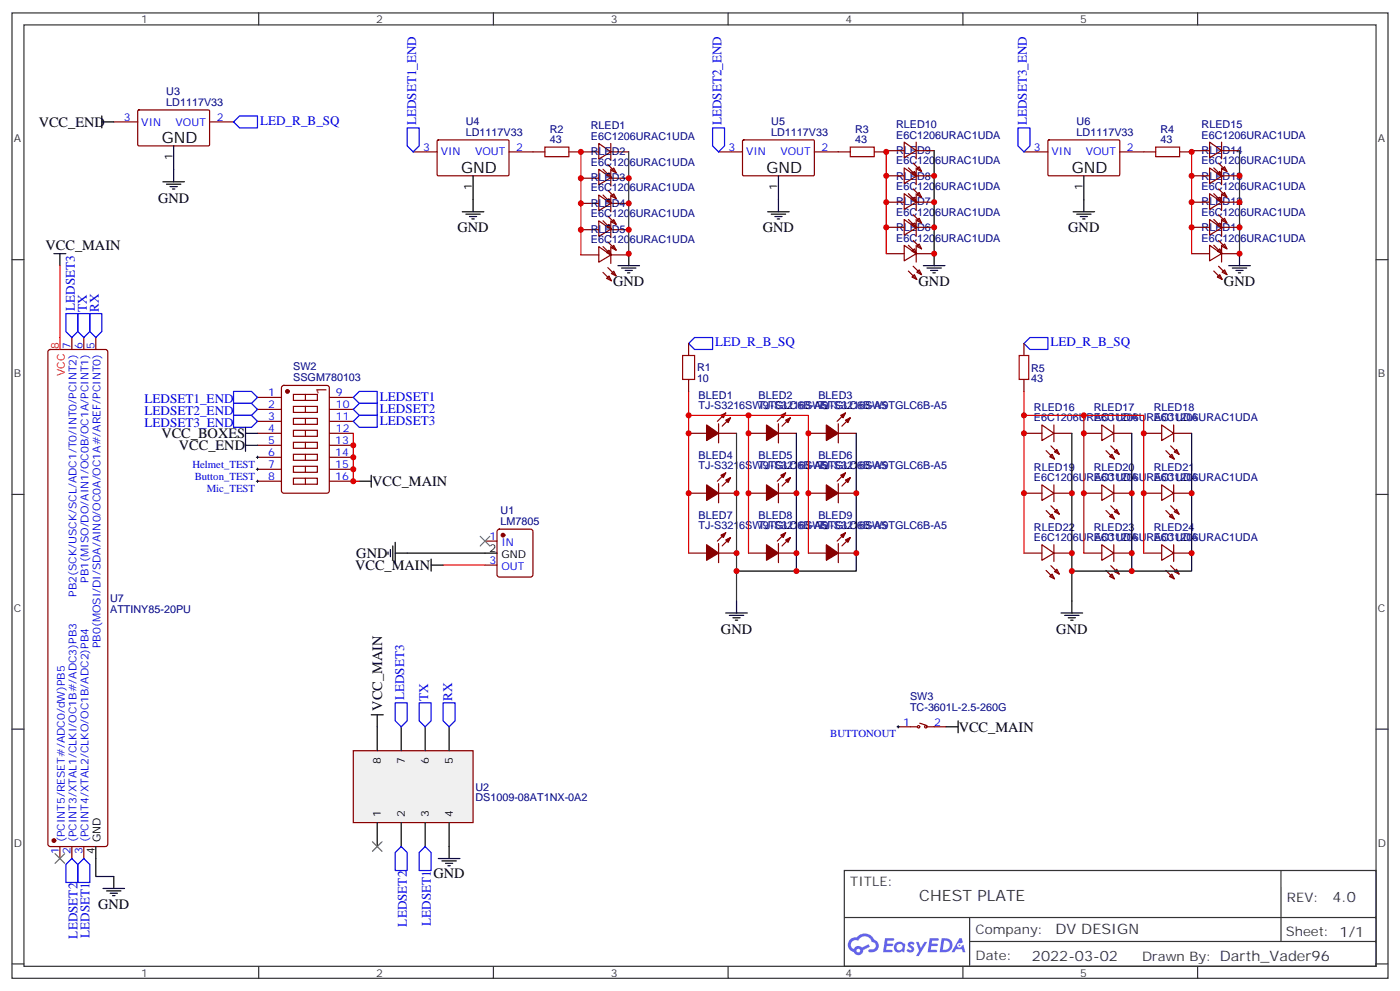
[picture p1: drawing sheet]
<svg xmlns="http://www.w3.org/2000/svg" width="412mm" height="292mm" viewBox="0 0 412 292" stroke-linecap="round" stroke-linejoin="round" font-family="sans-serif">
<g fill="none" stroke="#333" stroke-width=".35">
<path d="M3.5 3.8h405.4v284.3h-405.4zM7.1 7.3h398.2v277.3h-398.2zM76.2 3.8v3.5M145.3 3.8v3.5M214.5 3.8v3.5M283.6 3.8v3.5M352.8 3.8v3.5M3.5 76.5h3.6M405.3 76.5h3.6M3.5 145.6h3.6M405.3 145.6h3.6M3.5 214.8h3.6"/>
<path d="M405.3 214.8h3.6M248.7 256.4h156.6v28.2h-156.6zM377.3 256.4v20.9M248.7 270.2h156.5M285.6 277.3h119.6M285.6 270.2v14.2M3.5 283.9h3.6M76.2 284.6v3.5M145.3 284.6v3.5M214.5 284.6v3.5M283.6 284.6v3.5M352.8 284.6v3.5"/>
<path d="M405.3 283.9h3.6"/>
</g>
<g fill="#5487ff">
<path d="M267.7 277.6a1.22 1.22 0 0 1 1.7 .2l-.4 .6a.47 .47 0 0 0-.3-.4 .47 .47 0 0 0-.5 .2l.1 .2a1.14 1.14 0 0 1 .8 1.8 1.14 1.14 0 0 1-1.9 0l-.2-.2 .5-.6 .7 .5a.29 .29 0 0 0 .3-.3 .29 .29 0 0 0-.2-.3 1.04 1.04 0 0 1-.6-1.7z"/>
<path d="M260.7 276.3h2.4l.3 .2-.2 .5-1.8 .1-.1 .8h1.5l.3 .4-.3 .4h-1.6l-.2 1.1h1.7l.2 .3-.2 .3-2.6 .1z"/>
<path d="M273.8 276.3h2.4l.3 .2-.1 .5-1.8 .1-.2 .8h1.6l.3 .4-.4 .4h-1.6l-.1 1.1h1.7l.2 .3-.2 .3-2.6 .1z"/>
<path d="M282.6 276.3h.7l.3 1.3-.6 .3a.69 .69 0 0 0-1 .3 .69 .69 0 0 0 .4 .9 .69 .69 0 0 0 .9-.6l.5-.2 .6 2.2h-.8l-.2-.9h-1.8l-.5 .9h-.8z"/>
<path d="M269.8 277.4h.8l.6 1.8 1.1-1.8h.9l-2.6 4.2h-.8l.9-1.5z"/>
<path d="M277.4 276.3l-.6 4.2h1.3a2.11 2.11 0 0 0 2.5-2.1 2.11 2.11 0 0 0-2.5-2.1zM278.1 277.1a1.39 1.39 0 0 1 1.7 1.4 1.39 1.39 0 0 1-1.8 1.3h-.3z"/>
<path d="M263.7 277.9a1.54 1.54 0 0 0-.1 2.2 1.54 1.54 0 0 0 2.2 .1l.6 .3 .3-2.3-.2-.3h-.4a1.49 1.49 0 0 0-2.4 0zM264 278.9a.94 .94 0 0 1 1.8 0 .94 .94 0 0 1-1.8 0z"/>
<path d="M250.4 276.7a2.18 2.18 0 0 0 1.1 3.7 1.44 1.44 0 0 0 1.6 .9 1.44 1.44 0 0 0 1.2-1.4l2-1.1-.5-.7-1.9 1a1.47 1.47 0 0 0-2.4 .4 1.39 1.39 0 0 1-.7-1.9 1.39 1.39 0 0 1 2-.5 2.12 2.12 0 0 1 2.2-1.3 2.12 2.12 0 0 1 1.9 1.7 1.14 1.14 0 0 1 1.1 1.4 1.14 1.14 0 0 1-1.7 .7 .43 .43 0 0 0-.5 .4 .43 .43 0 0 0 .4 .5 1.98 1.98 0 0 0 2.5-1.2 1.98 1.98 0 0 0-1.2-2.6 3.1 3.1 0 0 0-5.3-.6l-.9 .1zM252.3 280a.55 .55 0 0 1 1.1 0 .55 .55 0 0 1-1.1 0z"/>
<circle cx="282.6" cy="278.4" r=".26"/>
</g>
<g fill="none" stroke="#870000" stroke-width=".35">
<path d="M33.5 35.9h7.1M40.6 32.6l.3-.2h20.7l.1 .3v10.1l-.3 .2-20.7-.1-.1-.3zM61.7 35.9h7.1M121.7 44.7h7.1M128.8 41.4l.3-.2 20.7 .1 .1 .3v10l-.3 .2-20.7-.1-.1-.3zM149.9 44.7h10.6M167.6 44.7h8.8M171.1 52.5h5.3M171.1 59.9h5.3M176.4 42.3l3.5 2.4-3.5 2.1zM176.4 49.9l3.5 2.4-3.5 2.1zM176.4 57.5l3.5 2.4-3.5 2.1z"/>
<path d="M177.6 49.8l2.5 2.5M177.6 57.4l2.5 2.5M178.7 51.6l.7-.7 .7 1.4zM178.7 59.2l.7-.7 .7 1.4zM179 48.4l2.5 2.5M179 56l2.5 2.5M179.9 44.7h5.3M179.9 42.3v4.9M179.9 49.9v4.9M179.9 57.5v4.9M179.9 52.5h5.3M179.9 59.9h5.3"/>
<path d="M180.1 50.2l.7-.7 .7 1.4zM180.1 57.8l.7-.7 .7 1.4zM211.7 44.7h7M218.8 41.4l.3-.2 20.6 .1 .2 .3-.1 10-.3 .2-20.6-.1-.2-.3zM239.9 44.7h10.6M257.5 44.7h3.6M261.1 59.5h5.2M261.1 51.8h5.2M261.1 44.4h5.2M266.3 57.1l3.6 2.4-3.6 2.1zM266.3 49.5l3.6 2.4-3.6 2.1zM266.3 41.9l3.6 2.4-3.6 2.2z"/>
<path d="M267.6 57l2.5 2.5M267.6 49.5l2.5 2.4M268.6 58.8l.7-.7 .8 1.4zM268.6 51.2l.7-.7 .8 1.4zM269 55.6l2.5 2.5M269 48l2.5 2.5M269.9 41.9v4.9M269.9 49.5v4.9M269.9 57.1v4.9M269.9 59.5h5.3M269.9 51.8h5.3M269.9 44.4h5.3"/>
<path d="M270.8 56.7l.7 1.4-1.4-.7zM270.8 49.1l.7 1.4-1.4-.7zM301.6 44.7h7.1M308.7 41.4l.3-.2 20.7 .1 .1 .3v10l-.3 .2-20.6-.1-.2-.3zM329.8 44.7h10.6M347.5 44.7h3.5M351 59.5h5.3M351 51.8h5.3M351 44.4h5.3M356.3 57.1l3.5 2.4-3.5 2.1zM356.3 49.5l3.5 2.4-3.5 2.1zM356.3 41.9l3.5 2.4-3.5 2.2z"/>
<path d="M357.5 57l2.5 2.5M357.5 49.5l2.5 2.4M358.6 58.8l.7-.7 .7 1.4zM359 55.6l2.4 2.5M359 48l2.4 2.5M359.3 50.5l.7 1.4-1.4-.7zM359.8 59.5h5.3M359.8 51.8h5.3M359.8 44.4h5.3M359.8 41.9v4.9M359.8 49.5v4.9M359.8 57.1v4.9"/>
<path d="M360 57.4l.7-.7 .7 1.4zM360 49.8l.7-.7 .7 1.4zM171.1 67.7h5.3M171.1 75.1h5.3M176.4 65l3.5 2.5-3.5 2.1zM176.4 72.6l3.5 2.5-3.5 2.1zM177.6 65l2.5 2.5M177.6 72.6l2.5 2.5M178.7 66.8l.7-.7 .7 1.4zM179 63.6l2.5 2.5M179 71.2l2.5 2.5M179 78.8l2.5 2.5"/>
<path d="M179.4 73.7l.7 1.4-1.4-.7zM179.9 65v5M179.9 72.6v5M179.9 67.7h5.3M179.9 75.1h5.3M180.1 65.4l.7-.7 .7 1.4zM180.1 73l.7-.7 .7 1.4zM261.1 74.7h5.2M261.1 67h5.2M266.3 72.2l3.6 2.5-3.6 2.1zM266.3 64.7l3.6 2.4-3.6 2.1zM267.6 79.8l2.5 2.5"/>
<path d="M267.6 72.2l2.5 2.5M267.6 64.6l2.5 2.5M268.6 74l.7-.7 .8 1.4zM268.6 66.4l.7-.7 .8 1.4zM269 78.4l2.5 2.5M269 70.8l2.5 2.5M269 63.2l2.5 2.5M269.9 74.7h5.3M269.9 64.7v4.9M269.9 72.2v5M269.9 67h5.3M270.1 72.6l.7-.7 .7 1.4z"/>
<path d="M270.8 64.3l.7 1.4-1.4-.7zM351 74.7h5.3M351 67h5.3M356.3 72.2l3.5 2.5-3.5 2.1zM356.3 64.7l3.5 2.4-3.5 2.1zM357.5 79.8l2.5 2.5M357.5 72.2l2.5 2.5M357.5 64.6l2.5 2.5M358.6 66.4l.7-.7 .7 1.4zM359 78.4l2.4 2.5M359 70.8l2.4 2.5M359 63.2l2.4 2.5"/>
<path d="M359.3 73.3l.7 1.4-1.4-.7zM359.8 74.7h5.3M359.8 67h5.3M359.8 64.7v4.9M359.8 72.2v5M360 72.6l.7-.7 .7 1.4zM360 65l.7-.7 .7 1.4zM21.2 99.4v3.5M24.7 99.4v3.5M28.2 99.4v3.5M177.6 80.2l2.5 2.5M178.7 82l.7-.7 .7 1.4z"/>
<path d="M180.1 80.6l.7-.7 .7 1.4zM268.6 81.6l.7-.7 .8 1.4zM270.1 80.2l.7-.7 .7 1.4zM359.3 80.9l.7 1.4-1.4-.7zM360 80.2l.7-.7 .7 1.4zM14.3 103.1l.5-.2h16.2l.5 .2 .2 .5v145l-.2 .5-.5 .2h-16.2l-.5-.2-.2-.5v-145zM202.8 101.2v3.5M202.8 111.8v3.5M301.6 101.2v3.5M301.6 111.8v3.5M202.8 127.6h5.3M211.7 127.6h5.3"/>
<path d="M211.7 124.8v5.7M213.8 121.6l-2.5 2.5M213.8 139.3l-2.5 2.4M215.2 123l-2.5 2.5M220.5 127.6h5.3M229.3 127.6h5.3M229.3 124.8v5.7M231.4 121.6l-2.4 2.5M231.4 139.3l-2.4 2.4M232.8 123l-2.4 2.5M238.1 127.6h5.3M246.9 127.6h5.3"/>
<path d="M246.9 124.8v5.7M249.1 121.6l-2.5 2.5M249.1 139.3l-2.5 2.4M250.5 123l-2.5 2.5M301.6 127.6h5.3M306.9 125.2l3.5 2.4-3.5 2.2zM308.2 132.8l2.4 2.4M309.2 134.5l.7-.7 .7 1.4zM309.6 131.3l2.4 2.5M310.4 127.6h5.3M310.4 125.2v4.9M310.6 133.1l.7-.7 .7 1.4z"/>
<path d="M319.3 127.6h5.3M324.6 125.2l3.5 2.4-3.5 2.2zM325.8 132.8l2.5 2.4M327.2 131.3l2.5 2.5M327.6 133.8l.7 1.4-1.5-.7zM328.1 127.6h5.3M328.1 125.2v4.9M328.3 133.1l.7-.7 .7 1.4zM336.9 127.6h5.3M342.2 125.2l3.5 2.4-3.5 2.2zM343.4 132.8l2.5 2.4M344.5 134.5l.7-.7 .7 1.4z"/>
<path d="M344.8 131.3l2.5 2.5M345.7 127.6h5.3M345.7 125.2v4.9M345.9 133.1l.7-.7 .7 1.4zM142.9 159.4h3.5M146.6 156.1l.5-.2h9.2l.5 .2 .2 .5v12.7l-.2 .5-.5 .2h-9.2l-.5-.3-.2-.4v-12.7zM202.8 145.3h5.3M211.7 142.5v5.6M211.7 145.3h5.3M213.8 156.9l-2.5 2.5M215.2 140.7l-2.5 2.5M215.2 158.3l-2.5 2.5"/>
<path d="M220.5 145.3h5.3M229.3 142.5v5.6M229.3 145.3h5.3M231.4 156.9l-2.4 2.5M232.8 140.7l-2.4 2.5M232.8 158.3l-2.4 2.5M238.1 145.3h5.3M246.9 142.5v5.6M246.9 145.3h5.3M249.1 156.9l-2.5 2.5M250.5 140.7l-2.5 2.5M250.5 158.3l-2.5 2.5"/>
<path d="M301.6 145.3h5.3M306.9 142.8l3.5 2.5-3.5 2.1zM308.2 150.4l2.4 2.5M309.2 152.2l.7-.8 .7 1.5zM309.6 149l2.4 2.4M310.4 142.8v4.9M310.4 145.3h5.3M310.6 150.7l.7-.7 .7 1.4zM319.3 145.3h5.3M324.6 142.8l3.5 2.5-3.5 2.1zM325.8 150.4l2.5 2.5M326.8 152.2l.8-.8 .7 1.5z"/>
<path d="M327.2 149l2.5 2.4M328.1 145.3h5.3M328.1 142.8v4.9M328.3 150.7l.7-.7 .7 1.4zM336.9 145.3h5.3M342.2 142.8l3.5 2.5-3.5 2.1zM343.4 150.4l2.5 2.5M344.5 152.2l.7-.8 .7 1.5zM344.8 149l2.5 2.4M345.7 145.3h5.3M345.7 142.8v4.9M345.9 150.7l.7-.7 .7 1.4z"/>
<path d="M142.9 166.4h3.5M202.8 162.9h5.3M211.7 160.1v5.6M211.7 162.9h5.3M220.5 162.9h5.3M229.3 160.1v5.6M229.3 162.9h5.3M238.1 162.9h5.3M246.9 160.1v5.6M246.9 162.9h5.3M301.6 162.9h5.3M306.9 160.4l3.5 2.5-3.5 2.1z"/>
<path d="M308.2 168l2.4 2.5M309.2 169.8l.7-.7 .7 1.4zM309.6 166.6l2.4 2.5M310.4 160.4v5M310.4 162.9h5.3M310.6 168.4l.7-.7 .7 1.4zM319.3 162.9h5.3M324.6 160.4l3.5 2.5-3.5 2.1zM325.8 168l2.5 2.5M327.2 166.6l2.5 2.5M327.6 169.1l.7 1.4-1.5-.7zM328.1 162.9h5.3"/>
<path d="M328.1 160.4v5M328.3 168.4l.7-.7 .7 1.4zM336.9 162.9h5.3M342.2 160.4l3.5 2.5-3.5 2.1zM343.4 168l2.5 2.5M344.5 169.8l.7-.7 .7 1.4zM344.8 166.6l2.5 2.5M345.7 162.9h5.3M345.7 160.4v5M345.9 168.4l.7-.7 .7 1.4zM17.6 249.3v3.6M21.2 249.3v3.6"/>
<path d="M24.7 249.3v3.6"/>
</g>
<g fill="#870000" stroke="#870000" stroke-width=".35">
<path d="M213.8 123.8l1.4-.8-.7 1.5z"/>
<path d="M212.4 122.3l1.4-.7-.7 1.4z"/>
<path d="M208.1 125.2l3.6 2.4-3.6 2.2z"/>
<path d="M231.4 123.8l1.4-.8-.7 1.5z"/>
<path d="M230 122.3l1.4-.7-.7 1.4z"/>
<path d="M225.8 125.2l3.5 2.4-3.5 2.2z"/>
<path d="M249.1 123.8l1.4-.8-.7 1.5z"/>
<path d="M247.6 122.3l1.5-.7-.7 1.4z"/>
<path d="M243.4 125.2l3.5 2.4-3.5 2.2z"/>
<path d="M213.8 141.4l1.4-.7-.7 1.4z"/>
<path d="M212.4 140l1.4-.7-.7 1.4z"/>
<path d="M208.1 142.8l3.6 2.5-3.6 2.1z"/>
<path d="M231.4 141.4l1.4-.7-.7 1.4z"/>
<path d="M230 140l1.4-.7-.7 1.4z"/>
<path d="M225.8 142.8l3.5 2.5-3.5 2.1z"/>
<path d="M249.1 141.4l1.4-.7-.7 1.4z"/>
<path d="M247.6 140l1.5-.7-.7 1.4z"/>
<path d="M243.4 142.8l3.5 2.5-3.5 2.1z"/>
<path d="M213.8 159l1.4-.7-.7 1.4z"/>
<path d="M212.4 157.6l1.4-.7-.7 1.4z"/>
<path d="M208.1 160.4l3.6 2.5-3.6 2.1z"/>
<path d="M231.4 159l1.4-.7-.7 1.4z"/>
<path d="M230 157.6l1.4-.7-.7 1.4z"/>
<path d="M225.8 160.4l3.5 2.5-3.5 2.1z"/>
<path d="M249.1 159l1.4-.7-.7 1.4z"/>
<path d="M247.6 157.6l1.5-.7-.7 1.4z"/>
<path d="M243.4 160.4l3.5 2.5-3.5 2.1z"/>
<circle cx="148.2" cy="157.6" r=".53"/>
<circle cx="15.9" cy="247.6" r=".53"/>
</g>
<g fill="none" stroke="#000" stroke-width=".35">
<path d="M30 35.9h3.5M30 34.1v3.6M48 53.6h6.3M49 54.3h4.3M50.1 55h2.1M50.8 55.7h.7M51.2 43v10.6M139.3 51.8v10.6M229.3 51.8v10.6M275.2 44.4v33.8M319.3 51.8v10.6M15.9 74.7h3.5"/>
<path d="M17.6 74.7v3.5M136.2 62.4h6.3M137.2 63.1h4.3M138.3 63.8h2.1M139 64.5h.7M182 78.2h6.4M183.1 79h4.2M184.1 79.7h2.2M185.2 74.7v3.5M226.1 62.4h6.4M227.2 63.1h4.2M228.2 63.8h2.2"/>
<path d="M229 64.5h.7M272 78.2h6.3M273 79h4.3M274.1 79.7h2.1M316.1 62.4h6.3M317.1 63.1h4.3M318.2 63.8h2.1M318.9 64.5h.7M361.9 78.2h6.4M363 79h4.2M364.1 79.7h2.1M365.1 74.7v3.5"/>
<path d="M184.9 80.4h.7M274.8 80.4h.7M364.8 80.4h.7M234.6 127.6v40.6h-17.6M252.2 127.6v40.6h-17.6M315.7 127.6v53M333.4 127.6v40.6h-17.7M351 127.6v40.6h-17.6M116.4 159.7v6.4M114.3 162.6v.7M115 161.9v2.1M115.7 160.8v4.2"/>
<path d="M116.4 162.9h30M217 177v3.6M213.8 180.6h6.3M214.8 181.3h4.3M215.9 182h2.1M216.6 182.7h.7M312.6 180.6h6.3M313.6 181.3h4.3M314.7 182h2.1M315.4 182.7h.7M28.2 249.3v8.9h5.3v3.5M30.3 261.7h6.4"/>
<path d="M31.4 262.4h4.2M32.5 263.1h2.1M33.2 263.8h.7"/>
</g>
<path d="M171.1 44.7v30.4M261.1 44.4v30.3M351 44.4v30.3M17.6 78.2v24.7M202.8 115.3v7h17.7v40.6M301.6 115.3v47.6M202.8 122.3v40.6M220.5 122.3h17.6v40.6M301.6 122.3h17.7v40.6M319.3 122.3h17.6v40.6M130.5 166.4h12.4" fill="none" stroke="#f00" stroke-width=".35"/>
<path d="M185.2 44.7v30.4M365.1 44.4v30.3M217 127.6v49.4" fill="none" stroke="#333" stroke-width=".35"/>
<path d="M68.8 35.9l1.8-1.8h5.2v3.6h-5.2zM119.9 37.7h3.6v5.3l-1.8 1.7-1.8-1.7zM209.9 37.7h3.5v5.3l-1.7 1.7-1.8-1.7zM299.9 37.7h3.5v5.3l-1.8 1.7-1.7-1.7zM19.4 92.4h3.5v5.2l-1.7 1.8-1.8-1.8zM202.8 101.2l1.8-1.8h5.3v3.5h-5.3zM301.6 101.2l1.8-1.8h5.3v3.5h-5.3zM21.2 252.9l1.7 1.7v5.3h-3.5v-5.3zM24.7 252.9l1.8 1.7v5.3h-3.6v-5.3z" fill="none" stroke="#00f" stroke-width=".35"/>
<path d="M16.2 251.5l2.8 2.8M19 251.5l-2.8 2.8" fill="none" stroke="#3c3" stroke-width=".35"/>
<path d="M160.5 43.3h7.1v2.8h-7.1zM250.5 43.3h7v2.8h-7zM340.4 43.3h7.1v2.8h-7.1zM201.1 104.7h3.5v7.1h-3.5zM300.2 104.7h2.8v7.1h-2.8z" fill="none" stroke="#a10000" stroke-width=".35"/>
<path d="M104.1 221.1h35.2v21.2h-35.2z" fill="#f0f0f0" stroke="#870000" stroke-width=".35"/>
<g fill="none" stroke="#000" stroke-width=".35">
<path d="M72.3 131.2h3.5M72.3 125.9v7M72.3 127.6h3.5M109.4 140v3.5M105.8 141.7h3.6M127 166.4h3.5M127 164.7v3.5M109.4 210.5h3.5M111.1 210.5v10.6M118.2 214.1v7M125.2 214.1v7M132.3 214.1v7"/>
<path d="M278.7 214.1h3.5M282.2 212.3v3.5M111.1 242.3v7M118.2 242.3v7M125.2 242.3v7M129.1 252.9h6.4M130.2 253.6h4.2M131.2 254.3h2.1M131.9 255h.7M132.3 242.3v10.6"/>
</g>
<path d="M141.5 158l2.8 2.8M144.3 158l-2.8 2.8M109.7 247.9l2.8 2.9M112.5 247.9l-2.8 2.9" fill="none" stroke="#3c3" stroke-width=".35"/>
<g fill="none" stroke="#870000" stroke-width=".35">
<path d="M75.8 117.1h7.1M83.1 113.7l.5-.2h12.7l.7 .5v30.6l-.4 .6-13 .1-.6-.5-.1-30.6zM86.4 119.7h7.1v1.8h-7.1zM86.4 116.2h7.1v1.7h-7.1zM90 116.2v1.7M90 119.7v1.8M97 117.1h7.1M75.8 120.6h7.1M75.8 124.1h7.1M75.8 127.6h7.1M75.8 131.2h7.1M75.8 134.7h7.1"/>
<path d="M75.8 138.2h7.1M86.4 123.2h7.1v1.8h-7.1zM86.4 126.8h7.1v1.7h-7.1zM86.4 130.3h7.1v1.7h-7.1zM86.4 133.8h7.1v1.8h-7.1zM86.4 137.3h7.1v1.8h-7.1zM90 123.2v1.8M90 126.8v1.7M90 130.3v1.7M90 133.8v1.8M90 137.3v1.8M97 120.6h7.1"/>
<path d="M97 124.1h7.1M97 127.6h7.1M97 131.2h7.1M97 134.7h7.1M97 138.2h7.1M75.8 141.7h7.1M86.4 140.9h7.1v1.7h-7.1zM90 140.9v1.7M97 141.7h7.1M264.6 214.1h5.6M270.9 213l2.1 .7M273 214.1h5.7"/>
<circle cx="270.6" cy="214.1" r=".35"/>
<circle cx="272.7" cy="214.1" r=".35"/>
</g>
<circle cx="84.7" cy="115.3" r=".53" fill="#870000" stroke="#870000" stroke-width=".35"/>
<path d="M75.5 138.2h.7M75.5 134.7h.7M75.8 134.3v.7M75.8 137.9v.7M75.5 141.7h.7M75.8 141.4v.7M264.2 214.1h.7M264.6 213.7v.7" fill="none" stroke="#000" stroke-width=".29"/>
<g fill="none" stroke="#00f" stroke-width=".35">
<path d="M22.9 92.4h3.6v5.2l-1.8 1.8-1.8-1.8zM26.5 92.4h3.5v5.2l-1.8 1.8-1.7-1.8zM68.8 115.3h5.3l1.7 1.8-1.7 1.7h-5.3zM68.8 118.8h5.3l1.7 1.8-1.7 1.7h-5.3zM104.1 117.1l1.7-1.8h5.3v3.5h-5.3zM68.8 122.3h5.3l1.7 1.8-1.7 1.8h-5.3zM104.1 120.6l1.7-1.8h5.3v3.5h-5.3zM104.1 124.1l1.7-1.8h5.3v3.6h-5.3zM116.4 207h3.5v5.3l-1.7 1.8-1.8-1.8zM123.5 207h3.5v5.3l-1.8 1.8-1.7-1.8zM130.5 207h3.6v5.3l-1.8 1.8-1.8-1.8zM118.2 249.3l1.7 1.8v5.3h-3.5v-5.3z"/>
<path d="M125.2 249.3l1.8 1.8v5.3h-3.5v-5.3z"/>
</g>
<path d="M104.1 127.6v14.1h1.7" fill="none" stroke="#f00" stroke-width=".35"/>
<g fill="#c00">
<circle cx="171.1" cy="52.5" r=".88"/>
<circle cx="171.1" cy="59.9" r=".88"/>
<circle cx="171.1" cy="67.7" r=".88"/>
<circle cx="185.2" cy="52.5" r=".88"/>
<circle cx="185.2" cy="59.9" r=".88"/>
<circle cx="185.2" cy="67.7" r=".88"/>
<circle cx="261.1" cy="67" r=".88"/>
<circle cx="261.1" cy="59.5" r=".88"/>
<circle cx="261.1" cy="51.8" r=".88"/>
<circle cx="275.2" cy="67" r=".88"/>
<circle cx="275.2" cy="59.5" r=".88"/>
<circle cx="275.2" cy="51.8" r=".88"/>
<circle cx="351" cy="67" r=".88"/>
<circle cx="351" cy="59.5" r=".88"/>
<circle cx="351" cy="51.8" r=".88"/>
<circle cx="365.1" cy="67" r=".88"/>
<circle cx="365.1" cy="59.5" r=".88"/>
<circle cx="365.1" cy="51.8" r=".88"/>
<circle cx="238.1" cy="145.3" r=".88"/>
<circle cx="217" cy="145.3" r=".88"/>
<circle cx="252.2" cy="145.3" r=".88"/>
<circle cx="234.6" cy="145.3" r=".88"/>
<circle cx="319.3" cy="145.3" r=".88"/>
<circle cx="336.9" cy="145.3" r=".88"/>
<circle cx="333.4" cy="145.3" r=".88"/>
<circle cx="315.7" cy="145.3" r=".88"/>
<circle cx="351" cy="145.3" r=".88"/>
<circle cx="238.1" cy="127.6" r=".88"/>
<circle cx="202.8" cy="127.6" r=".88"/>
<circle cx="202.8" cy="145.3" r=".88"/>
<circle cx="217" cy="162.9" r=".88"/>
<circle cx="217" cy="168.2" r=".88"/>
<circle cx="234.6" cy="162.9" r=".88"/>
<circle cx="234.6" cy="168.2" r=".88"/>
<circle cx="252.2" cy="162.9" r=".88"/>
<circle cx="275.2" cy="74.7" r=".88"/>
<circle cx="365.1" cy="74.7" r=".88"/>
<circle cx="315.7" cy="162.9" r=".88"/>
<circle cx="319.3" cy="127.6" r=".88"/>
<circle cx="319.3" cy="122.3" r=".88"/>
<circle cx="336.9" cy="127.6" r=".88"/>
<circle cx="315.7" cy="168.2" r=".88"/>
<circle cx="333.4" cy="162.9" r=".88"/>
<circle cx="333.4" cy="168.2" r=".88"/>
<circle cx="351" cy="162.9" r=".88"/>
<circle cx="185.2" cy="74.7" r=".88"/>
<circle cx="220.5" cy="127.6" r=".88"/>
<circle cx="220.5" cy="145.3" r=".88"/>
<circle cx="202.8" cy="122.3" r=".88"/>
<circle cx="220.5" cy="122.3" r=".88"/>
<circle cx="301.6" cy="122.3" r=".88"/>
<circle cx="301.6" cy="127.6" r=".88"/>
<circle cx="301.6" cy="145.3" r=".88"/>
<circle cx="171.1" cy="44.7" r=".88"/>
<circle cx="261.1" cy="44.7" r=".88"/>
<circle cx="351" cy="44.7" r=".88"/>
<circle cx="104.1" cy="131.2" r=".88"/>
<circle cx="104.1" cy="134.7" r=".88"/>
<circle cx="104.1" cy="138.2" r=".88"/>
<circle cx="104.1" cy="141.7" r=".88"/>
</g>
<g font-size="4.6">
<text x="47.6" y="42.3">GND</text>
<text x="135.8" y="51.1">GND</text>
<text x="225.8" y="51.1">GND</text>
<text x="315.7" y="51.1">GND</text>
</g>
<text font-size="4.6" fill="#333" x="270.8" y="265.4">CHEST PLATE</text>
<g font-size="4.2">
<text x="11.4" y="37.3">VCC_END</text>
<text x="46.6" y="59.7">GND</text>
<text x="134.8" y="68.5">GND</text>
<text x="224.7" y="68.5">GND</text>
<text x="314.7" y="68.5">GND</text>
<text x="13.4" y="73.5">VCC_MAIN</text>
<text x="180.6" y="84.4">GND</text>
<text x="270.6" y="84.4">GND</text>
<text x="360.5" y="84.4">GND</text>
<text x="47.5" y="129.1">VCC_BOXES</text>
<text x="52.7" y="132.6">VCC_END</text>
<text x="109.6" y="143.2">VCC_MAIN</text>
<text x="104.6" y="167.9">VCC_MAIN</text>
<text x="105" y="164.3">GND</text>
<text x="212.4" y="186.7">GND</text>
<text x="311.2" y="186.7">GND</text>
<text x="112.5" y="209.3" transform="rotate(-90 112.5 209.3)">VCC_MAIN</text>
<text x="282.4" y="215.5">VCC_MAIN</text>
<text x="127.7" y="258.5">GND</text>
<text x="28.9" y="267.8">GND</text>
</g>
<text font-size="4.2" fill="#800" x="96.1" y="116.4" transform="rotate(-90 96.1 116.4)">1</text>
<g font-size="4.2" fill="#333">
<text x="392.5" y="265.7">4.0</text>
<text x="310.9" y="275.2">DV DESIGN</text>
<text x="304" y="283">2022-03-02</text>
</g>
<g font-size="3.9" fill="#00f">
<text x="76.6" y="36.8">LED_R_B_SQ</text>
<text x="122.6" y="36.9" transform="rotate(-90 122.6 36.9)">LEDSET1_END</text>
<text x="212.5" y="36.9" transform="rotate(-90 212.5 36.9)">LEDSET2_END</text>
<text x="302.5" y="36.9" transform="rotate(-90 302.5 36.9)">LEDSET3_END</text>
<text x="22" y="91.6" transform="rotate(-90 22 91.6)">LEDSET3</text>
<text x="25.5" y="91.8" transform="rotate(-90 25.5 91.8)">TX</text>
<text x="29.1" y="91.8" transform="rotate(-90 29.1 91.8)">RX</text>
<text x="210.7" y="102">LED_R_B_SQ</text>
<text x="309.4" y="102">LED_R_B_SQ</text>
<text x="42.5" y="118.7">LEDSET1_END</text>
<text x="111.9" y="118">LEDSET1</text>
<text x="42.6" y="122.3">LEDSET2_END</text>
<text x="42.6" y="125.7">LEDSET3_END</text>
<text x="111.9" y="121.5">LEDSET2</text>
<text x="111.9" y="125">LEDSET3</text>
<text x="119" y="206.3" transform="rotate(-90 119 206.3)">LEDSET3</text>
<text x="126.1" y="206.5" transform="rotate(-90 126.1 206.5)">TX</text>
<text x="133.2" y="206.5" transform="rotate(-90 133.2 206.5)">RX</text>
<text x="119.8" y="272.9" transform="rotate(-90 119.8 272.9)">LEDSET2</text>
<text x="126.9" y="272.8" transform="rotate(-90 126.9 272.8)">LEDSET1</text>
<text x="22.8" y="276.4" transform="rotate(-90 22.8 276.4)">LEDSET2</text>
<text x="26.3" y="276.3" transform="rotate(-90 26.3 276.3)">LEDSET1</text>
</g>
<g font-size="3.9" fill="#333">
<text x="250.5" y="261">TITLE:</text>
<text x="379.1" y="265.7">REV:</text>
<text x="287.4" y="275.2">Company:</text>
<text x="378.7" y="275.8">Sheet: 1/1</text>
<text x="287.4" y="282.9">Date:</text>
<text x="336.4" y="282.9">Drawn By: Darth_Vader96</text>
</g>
<g font-size="3.2" fill="#333">
<text x="41.6" y="6.8">1</text>
<text x="110.8" y="6.8">2</text>
<text x="179.9" y="6.8">3</text>
<text x="249.1" y="6.8">4</text>
<text x="318.2" y="6.8">5</text>
<text x="4.1" y="41.9">A</text>
<text x="405.9" y="41.9">A</text>
<text x="4.1" y="111.1">B</text>
<text x="405.9" y="111.1">B</text>
<text x="4.1" y="180.2">C</text>
<text x="405.9" y="180.2">C</text>
<text x="4.1" y="249.3">D</text>
<text x="405.9" y="249.3">D</text>
<text x="41.6" y="287.6">1</text>
<text x="110.8" y="287.6">2</text>
<text x="179.9" y="287.6">3</text>
<text x="249.1" y="287.6">4</text>
<text x="318.2" y="287.6">5</text>
</g>
<g font-size="3.2" fill="#000080">
<text x="49" y="28.1">U3</text>
<text x="49" y="31.1">LD1117V33</text>
<text x="137.2" y="39.9">LD1117V33</text>
<text x="137.2" y="36.7">U4</text>
<text x="161.9" y="39.2">R2</text>
<text x="174" y="41.2">E6C1206URAC1UDA</text>
<text x="174" y="38.1">RLED1</text>
<text x="227.2" y="39.9">LD1117V33</text>
<text x="227.2" y="36.7">U5</text>
<text x="251.9" y="39.2">R3</text>
<text x="264" y="40.8">E6C1206URAC1UDA</text>
<text x="264" y="37.7">RLED10</text>
<text x="317.1" y="39.9">LD1117V33</text>
<text x="317.1" y="36.7">U6</text>
<text x="341.9" y="39.2">R4</text>
<text x="354" y="40.8">E6C1206URAC1UDA</text>
<text x="354" y="37.7">RLED15</text>
<text x="161.9" y="42.3">43</text>
<text x="174" y="45.7">RLED2</text>
<text x="251.9" y="42.3">43</text>
<text x="264" y="45.3">RLED9</text>
<text x="341.9" y="42.3">43</text>
<text x="354" y="45.3">RLED14</text>
<text x="174" y="48.8">E6C1206URAC1UDA</text>
<text x="174" y="53.3">RLED3</text>
<text x="264" y="52.9">RLED8</text>
<text x="264" y="48.4">E6C1206URAC1UDA</text>
<text x="354" y="52.9">RLED13</text>
<text x="354" y="48.4">E6C1206URAC1UDA</text>
<text x="174" y="56.4">E6C1206URAC1UDA</text>
<text x="264" y="56">E6C1206URAC1UDA</text>
<text x="354" y="56">E6C1206URAC1UDA</text>
<text x="174" y="64">E6C1206URAC1UDA</text>
<text x="174" y="60.9">RLED4</text>
<text x="264" y="63.6">E6C1206URAC1UDA</text>
<text x="264" y="60.5">RLED7</text>
<text x="354" y="63.6">E6C1206URAC1UDA</text>
<text x="354" y="60.5">RLED12</text>
<text x="174" y="71.6">E6C1206URAC1UDA</text>
<text x="174" y="68.5">RLED5</text>
<text x="264" y="71.2">E6C1206URAC1UDA</text>
<text x="264" y="68.1">RLED6</text>
<text x="354" y="71.2">E6C1206URAC1UDA</text>
<text x="354" y="68.1">RLED11</text>
<text x="86.4" y="112.2">SSGM780103</text>
<text x="86.4" y="109">SW2</text>
<text x="205.3" y="112.5">10</text>
<text x="205.3" y="109.4">R1</text>
<text x="303.7" y="112.5">43</text>
<text x="303.7" y="109.4">R5</text>
<text x="205.8" y="117.5">BLED1</text>
<text x="223.4" y="117.5">BLED2</text>
<text x="241.1" y="117.5">BLED3</text>
<text x="205.8" y="120.6">TJ-S3216SW9TGLC6B-A5</text>
<text x="223.4" y="120.6">TJ-S3216SW9TGLC6B-A5</text>
<text x="241.1" y="120.6">TJ-S3216SW9TGLC6B-A5</text>
<text x="304.6" y="124.1">E6C1206URAC1UDA</text>
<text x="304.6" y="121">RLED16</text>
<text x="322.2" y="124.1">E6C1206URAC1UDA</text>
<text x="322.2" y="121">RLED17</text>
<text x="339.8" y="124.1">E6C1206URAC1UDA</text>
<text x="339.8" y="121">RLED18</text>
<text x="205.8" y="135.1">BLED4</text>
<text x="223.4" y="135.1">BLED5</text>
<text x="241.1" y="135.1">BLED6</text>
<text x="205.8" y="138.2">TJ-S3216SW9TGLC6B-A5</text>
<text x="223.4" y="138.2">TJ-S3216SW9TGLC6B-A5</text>
<text x="241.1" y="138.2">TJ-S3216SW9TGLC6B-A5</text>
<text x="304.6" y="141.7">E6C1206URAC1UDA</text>
<text x="304.6" y="138.7">RLED19</text>
<text x="322.2" y="141.7">E6C1206URAC1UDA</text>
<text x="322.2" y="138.7">RLED20</text>
<text x="339.8" y="141.7">E6C1206URAC1UDA</text>
<text x="339.8" y="138.7">RLED21</text>
<text x="147.5" y="154.6">LM7805</text>
<text x="147.5" y="151.4">U1</text>
<text x="205.8" y="155.9">TJ-S3216SW9TGLC6B-A5</text>
<text x="205.8" y="152.8">BLED7</text>
<text x="223.4" y="155.9">TJ-S3216SW9TGLC6B-A5</text>
<text x="223.4" y="152.8">BLED8</text>
<text x="241.1" y="155.9">TJ-S3216SW9TGLC6B-A5</text>
<text x="241.1" y="152.8">BLED9</text>
<text x="304.6" y="159.4">E6C1206URAC1UDA</text>
<text x="304.6" y="156.3">RLED22</text>
<text x="322.2" y="159.4">E6C1206URAC1UDA</text>
<text x="322.2" y="156.3">RLED23</text>
<text x="339.8" y="159.4">E6C1206URAC1UDA</text>
<text x="339.8" y="156.3">RLED24</text>
<text x="32.5" y="177.3">U7</text>
<text x="32.5" y="180.4">ATTINY85-20PU</text>
<text x="268.1" y="209.5">TC-3601L-2.5-260G</text>
<text x="268.1" y="206.3">SW3</text>
<text x="140.1" y="232.8">U2</text>
<text x="140.1" y="236.1">DS1009-08AT1NX-0A2</text>
</g>
<g font-size="3.2" fill="#00f">
<text x="36.4" y="35.6">3</text>
<text x="63.9" y="35.6">2</text>
<text x="41.6" y="37">VIN</text>
<text x="51.7" y="37">VOUT</text>
<text x="124.6" y="44.4">3</text>
<text x="129.8" y="45.8">VIN</text>
<text x="139.9" y="45.8">VOUT</text>
<text x="152" y="44.4">2</text>
<text x="214.6" y="44.4">3</text>
<text x="219.8" y="45.8">VIN</text>
<text x="229.9" y="45.8">VOUT</text>
<text x="242" y="44.4">2</text>
<text x="304.5" y="44.4">3</text>
<text x="309.7" y="45.8">VIN</text>
<text x="319.8" y="45.8">VOUT</text>
<text x="332" y="44.4">2</text>
<text x="20.8" y="102.8" transform="rotate(-90 20.8 102.8)">7</text>
<text x="24.3" y="102.8" transform="rotate(-90 24.3 102.8)">6</text>
<text x="27.9" y="102.8" transform="rotate(-90 27.9 102.8)">5</text>
<text x="78.9" y="116.7">1</text>
<text x="99" y="116.7">9</text>
<text x="78.9" y="120.2">2</text>
<text x="78.9" y="123.8">3</text>
<text x="99" y="120.2">10</text>
<text x="99" y="123.8">11</text>
<text x="78.9" y="127.3">4</text>
<text x="78.9" y="130.8">5</text>
<text x="98.8" y="130.8">13</text>
<text x="99" y="127.3">12</text>
<text x="56.7" y="137.8">Helmet_TEST</text>
<text x="78.9" y="134.3">6</text>
<text x="78.9" y="137.9">7</text>
<text x="98.8" y="134.3">14</text>
<text x="98.8" y="137.9">15</text>
<text x="57.4" y="141.3">Button_TEST</text>
<text x="78.9" y="141.4">8</text>
<text x="98.8" y="141.4">16</text>
<text x="60.9" y="144.9">Mic_TEST</text>
<text x="144.2" y="159">1</text>
<text x="147.7" y="160.8">IN</text>
<text x="144.2" y="166.1">3</text>
<text x="147.7" y="167.9">OUT</text>
<text x="26.1" y="171.6" transform="rotate(-90 26.1 171.6)">PB1(MISO/DO/AIN1/OC0B/OC1A/PCINT1)</text>
<text x="22.6" y="175.8" transform="rotate(-90 22.6 175.8)">PB2(SCK/USCK/SCL/ADC1/T0/INT0/PCINT2)</text>
<text x="29.6" y="190.9" transform="rotate(-90 29.6 190.9)">PB0(MOSI/DI/SDA/AIN0/OC0A/OC1A#/AREF/PCINT0)</text>
<text x="266.1" y="213.7">1</text>
<text x="275.2" y="213.7">2</text>
<text x="244.5" y="217.2">BUTTONOUT</text>
<text x="17.3" y="251.5" transform="rotate(-90 17.3 251.5)">1</text>
<text x="19" y="248" transform="rotate(-90 19 248)">(PCINT5/RESET#/ADC0/dW)PB5</text>
<text x="20.8" y="251.5" transform="rotate(-90 20.8 251.5)">2</text>
<text x="22.6" y="248" transform="rotate(-90 22.6 248)">(PCINT3/XTAL1/CLKI/OC1B#/ADC3)PB3</text>
<text x="24.3" y="251.5" transform="rotate(-90 24.3 251.5)">3</text>
<text x="26.1" y="248" transform="rotate(-90 26.1 248)">(PCINT4/XTAL2/CLKO/OC1B/ADC2)PB4</text>
</g>
<g font-size="3.2">
<text x="50.8" y="47.1" transform="rotate(-90 50.8 47.1)">1</text>
<text x="139" y="55.9" transform="rotate(-90 139 55.9)">1</text>
<text x="229" y="55.9" transform="rotate(-90 229 55.9)">1</text>
<text x="318.9" y="55.9" transform="rotate(-90 318.9 55.9)">1</text>
<text x="144.2" y="162.6">2</text>
<text x="147.7" y="164.3">GND</text>
<text x="112.2" y="224.9" transform="rotate(-90 112.2 224.9)">8</text>
<text x="119.2" y="224.9" transform="rotate(-90 119.2 224.9)">7</text>
<text x="126.3" y="224.9" transform="rotate(-90 126.3 224.9)">6</text>
<text x="133.3" y="224.9" transform="rotate(-90 133.3 224.9)">5</text>
<text x="112.2" y="240.5" transform="rotate(-90 112.2 240.5)">1</text>
<text x="119.2" y="240.5" transform="rotate(-90 119.2 240.5)">2</text>
<text x="126.3" y="240.5" transform="rotate(-90 126.3 240.5)">3</text>
<text x="133.3" y="240.5" transform="rotate(-90 133.3 240.5)">4</text>
<text x="27.9" y="251.5" transform="rotate(-90 27.9 251.5)">4</text>
<text x="29.6" y="248" transform="rotate(-90 29.6 248)">GND</text>
</g>
<g font-size="3.2" fill="#f00">
<text x="17.3" y="102.8" transform="rotate(-90 17.3 102.8)">8</text>
<text x="19" y="110.8" transform="rotate(-90 19 110.8)">VCC</text>
</g>
</svg>
